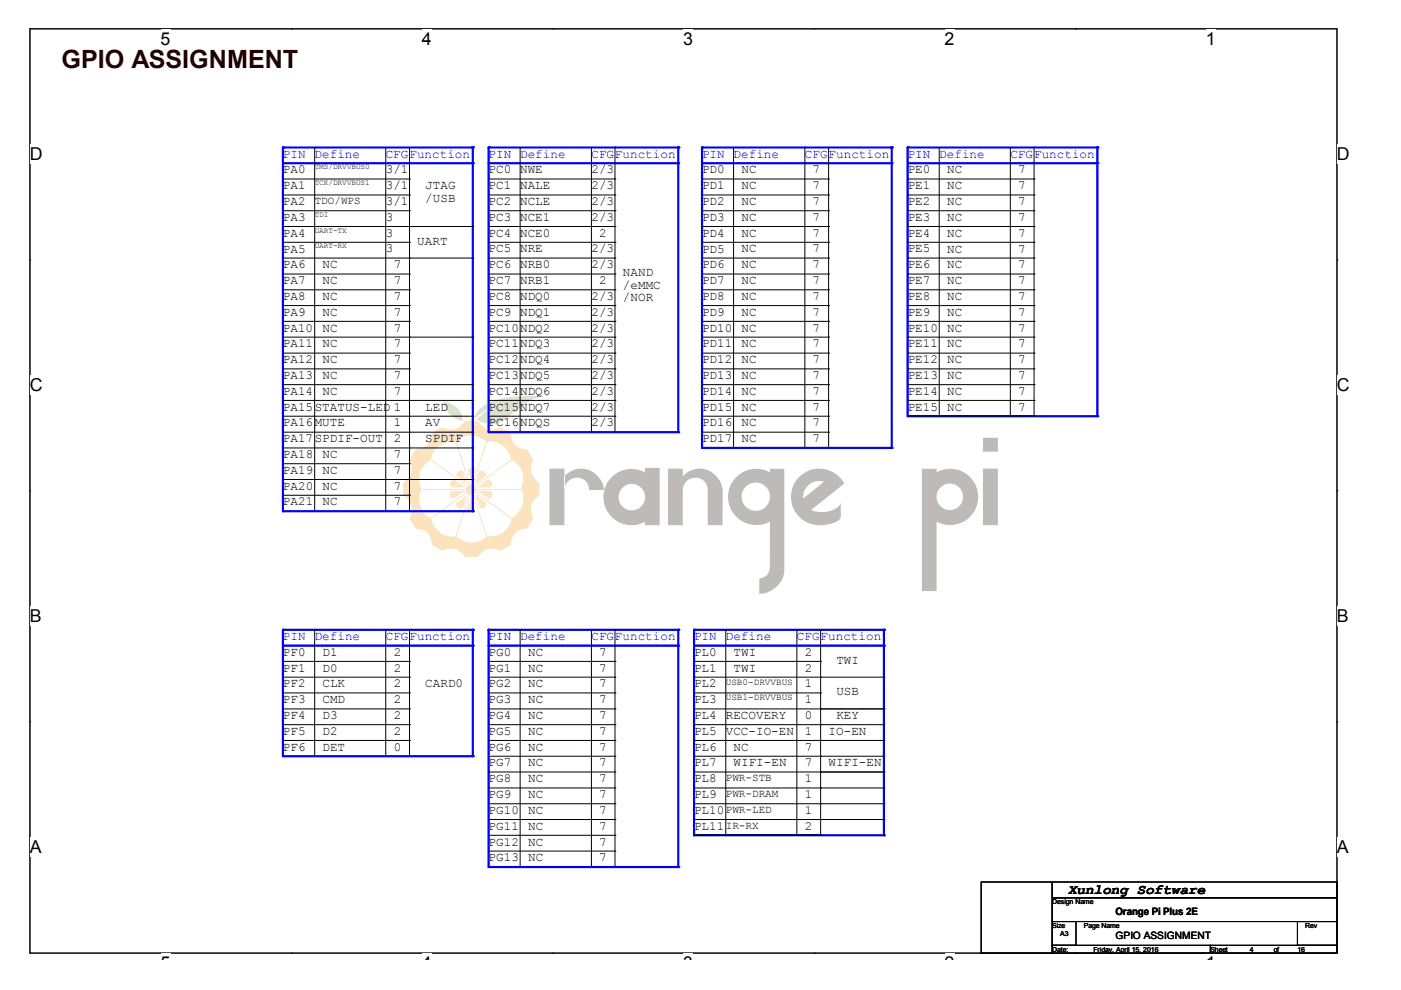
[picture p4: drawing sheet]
<svg xmlns="http://www.w3.org/2000/svg" width="297mm" height="210mm" viewBox="0 0 297 210" stroke-linecap="round" stroke-linejoin="round" font-family="sans-serif">
<g fill="#7bb537">
<path d="M101.7 86.7a12.1 12.1 0 0 1 7.7-2.6h5.2a16 16 0 0 0-6.5 4 5.3 5.3 0 0 1-7 .8 11.1 11.1 0 0 1 6.8-3.6 9.7 9.7 0 0 0-6.1 2.5l-1.2 1 .3-1z"/>
<path d="M94 85.1a4.5 4.5 0 0 1 4.1 3.7v.4a4.7 4.7 0 0 1-4.1-4.1z"/>
</g>
<path d="M88.1 95.3a3.3 3.3 0 0 0 3.5-3.4l2.2-1.3a3.5 3.5 0 0 0 4.8-1.3l1.7-.1a1.45 1.45 0 0 1 1.5 .7 3.3 3.3 0 0 0 4.3 .7l2.2 1.3a3.3 3.3 0 0 0 3.4 3.4l1.3 2.2a3.5 3.5 0 0 0 1.3 4.8l.1 1.7a1.45 1.45 0 0 1-.7 1.5 3.3 3.3 0 0 0-.7 4.4l-1.3 2.1a3.3 3.3 0 0 0-3.4 3.5l-2.2 1.3a3.5 3.5 0 0 0-4.8 1.3h-1.7a1.45 1.45 0 0 1-1.5-.6 3.3 3.3 0 0 0-4.3-.7l-2.2-1.3a3.3 3.3 0 0 0-3.5-3.5l-1.3-2.1a3.5 3.5 0 0 0-1.3-4.9v-1.7a1.45 1.45 0 0 1 .7-1.5 3.3 3.3 0 0 0 .6-4.3z" fill="#f4a424"/>
<g fill="#fff">
<path d="M99.9 103.7l8.6-6.2a4.6 4.6 0 0 1 2 6.2z"/>
<path d="M103.1 93.7a4.6 4.6 0 0 1 5.3 3.8l-8.5 6.2z"/>
<path d="M96.7 93.6a4.6 4.6 0 0 1 6.5 0l-3.3 10.1-3.3-10z"/>
<path d="M92.4 95.1a5 5 0 0 1 4.2-1.5l3.3 10.1-8.5-6.2v-.2a4.7 4.7 0 0 1 1-2.2z"/>
<path d="M90.2 98.4l1.2-.9 8.5 6.2h-10.5a4.4 4.4 0 0 1 .8-5.3z"/>
<path d="M89.3 103.7h10.6l-8.5 6.2a4.6 4.6 0 0 1-2.1-6.2z"/>
<path d="M91.4 109.9l8.5-6.2-3.2 10a4.6 4.6 0 0 1-5.3-3.8z"/>
<path d="M99.9 103.7l3.3 10a4.6 4.6 0 0 1-6.5 0z"/>
<path d="M99.9 103.7l8.6 6.2a4.6 4.6 0 0 1-5.3 3.8z"/>
<path d="M99.9 103.7h10.6a4.6 4.6 0 0 1-2 6.2z"/>
</g>
<g fill="#f4a424">
<path d="M88.2 112.1l23.4-17 .1 .2-23.4 17z"/>
<circle cx="99.8" cy="103.8" r="1.06"/>
</g>
<path d="M85.5 103.7h28.9" fill="none" stroke="#f4a424" stroke-width=".21"/>
<g fill="#f4a424">
<path d="M104.3 89.9l.2 .1-8.9 27.5-.2-.1z"/>
<path d="M95.4 90l.1-.1 9 27.5-.2 .1z"/>
<path d="M88.3 95.1l23.4 17-.1 .2-23.4-17z"/>
</g>
<g fill="#f5b664">
<path d="M99.1 99.7l.5-.5a1.08 1.08 0 0 1 1.3 .5l-1 2.8z"/>
<path d="M97.1 100l.4-.2h.7l1 2.9-2.4-1.8 .1-.6z"/>
<path d="M95.6 102l.6-.4 2.5 1.7h-3l-.3-.5z"/>
<path d="M95.5 104.1h3l-2.4 1.7-.5-.2a1.08 1.08 0 0 1-.1-1.5z"/>
<path d="M96.6 106.7l2.5-1.8-1 2.8-.6 .1a1.08 1.08 0 0 1-.9-1.1z"/>
<path d="M100 105.1l.7 2.8-.4 .5a1.08 1.08 0 0 1-1.4-.5z"/>
<path d="M100.7 104.8l2.4 1.8-.1 .6a1.08 1.08 0 0 1-1.3 .5z"/>
<path d="M101.2 104.1h2.9l.3 .5a1.08 1.08 0 0 1-.8 1.2z"/>
<path d="M101.1 103.4l2.4-1.8 .6 .3a1.08 1.08 0 0 1 0 1.4z"/>
<path d="M101.6 99.9l.6-.1a1.08 1.08 0 0 1 .9 1.1l-2.4 1.8z"/>
</g>
<g fill="#231916">
<path d="M141.6 99.4h3.2v1.6a4.8 4.8 0 0 1 5.3-1.3 4.8 4.8 0 0 1 3.1 4.5v7.2h-3.2v-7.5a2.64 2.64 0 0 0-2.6-2.6 2.64 2.64 0 0 0-2.6 2.6v7.5h-3.2z"/>
<path d="M119.7 101v2.9a2.62 2.62 0 0 1 2.6-2.6 2.62 2.62 0 0 1 2.6 2.6h3.2a4.9 4.9 0 0 0-3.2-4.2 4.9 4.9 0 0 0-5.2 1.3zM116.5 99.4h3.2v12h-3.2z"/>
<path d="M131.1 105.4a2.85 2.85 0 0 0 5.7 0 2.85 2.85 0 0 0-5.7 0zM129.7 101.2a5.9 5.9 0 0 1 7.1-1v-1h3.1v12.2h-3.1v-.8a6 6 0 0 1-7.7-1.6 6 6 0 0 1 .6-7.8z"/>
<path d="M157.2 105.3a3.1 3.1 0 0 0 6.1 0 3.1 3.1 0 0 0-6.1 0zM156.1 101.1a6 6 0 0 1 7.1-1v-.7h3.1v21.5a5.5 5.5 0 0 1-5.3 5v-3.3a2.22 2.22 0 0 0 2.2-2.2v-9.8a6 6 0 0 1-7.6-1.6 6 6 0 0 1 .5-7.9z"/>
<path d="M171.3 103a3.2 3.2 0 0 0-1 2.7l4.4-3.6a3.4 3.4 0 0 0-3.4 .9zM169.5 101.1a6 6 0 0 1 9.5 1.4l-7 5.6a5.5 5.5 0 0 0 6-.9l.3-.7v3.1a3.5 3.5 0 0 1-3 1.6 6.1 6.1 0 0 1-6.8-2.8 6.1 6.1 0 0 1 1-7.3z"/>
<path d="M198.6 105.3a2.81 2.81 0 0 0 5.6 0 2.81 2.81 0 0 0-5.6 0zM195.5 99.4h3.1v.7a6 6 0 0 1 8.8 5.3 6 6 0 0 1-8.8 5.2v14.7h-3.1z"/>
<path d="M208.4 99.4v12h3.2v-12zM208.4 92.8h3.2v3h-3.2z"/>
</g>
<path d="M6.3 6.1h277.2v196h-277.1z" fill="none" stroke="#000" stroke-width=".21"/>
<g fill="#fff">
<path d="M34 6.1h2.2v4.3h-2.2z"/>
<path d="M34 202.1h2.2v1.3h-2.2z"/>
</g>
<path d="M61.8 6.1h.1M61.8 202.1h.1" fill="none" stroke="#000" stroke-width=".21"/>
<g fill="#fff">
<path d="M89.5 6.1h2.1v4.3h-2.1z"/>
<path d="M89.5 202.1h2.1v1.3h-2.1z"/>
</g>
<path d="M117.2 6.1h.1M117.2 202.1h.1" fill="none" stroke="#000" stroke-width=".21"/>
<g fill="#fff">
<path d="M144.9 6.1h2.1v4.3h-2.1z"/>
<path d="M144.9 202.1h2.1v1.3h-2.1z"/>
</g>
<path d="M172.6 6.1h.1M172.6 202.1h.1" fill="none" stroke="#000" stroke-width=".21"/>
<g fill="#fff">
<path d="M200.3 6.1h2.1v4.3h-2.1z"/>
<path d="M200.3 202.1h2.1v1.3h-2.1z"/>
</g>
<path d="M228 6.1h.1M228 202.1h.1" fill="none" stroke="#000" stroke-width=".21"/>
<g fill="#fff">
<path d="M255.7 6.1h2.1v4.3h-2.1z"/>
<path d="M255.7 202.1h2.1v1.3h-2.1z"/>
<path d="M6.3 30.6h2.8v4.2h-2.8z"/>
<path d="M283.5 30.6h2.7v4.2h-2.7z"/>
<path d="M6.3 79.6h2.8v4.2h-2.8z"/>
<path d="M283.5 79.6h2.7v4.2h-2.7z"/>
</g>
<path d="M6.3 55.1h.1M283.5 55.1h.1" fill="none" stroke="#000" stroke-width=".21"/>
<g fill="#fff">
<path d="M6.3 128.5h2.6v4.3h-2.6z"/>
<path d="M283.5 128.5h2.5v4.3h-2.5z"/>
</g>
<path d="M6.3 104.1h.1M283.5 104.1h.1" fill="none" stroke="#000" stroke-width=".21"/>
<g fill="#fff">
<path d="M6.3 177.5h2.6v4.3h-2.6z"/>
<path d="M283.5 177.5h2.5v4.3h-2.5z"/>
</g>
<g fill="none" stroke="#000" stroke-width=".21">
<path d="M60 98.3h26.8M60 95h26.8M86.8 98.3h.1M86.8 95h.1M60 101.7h26.8M60 105h26.8M86.8 101.7h.1M86.8 105h.1M6.3 153.1h.1M60 157h26.8M86.8 157h.1M283.5 153.1h.1"/>
<path d="M147.2 173.8h26.8M147.2 177.1h26.8M147.2 170.4h26.8M174 173.8h.1M174 177.1h.1M174 170.4h.1"/>
</g>
<path d="M192.4 31.3h40.3" fill="none" stroke="#00f" stroke-width=".47"/>
<circle cx="232.7" cy="31.3" r=".23" fill="#00f"/>
<path d="M192.4 31.3v56.9" fill="none" stroke="#00f" stroke-width=".47"/>
<circle cx="192.4" cy="31.3" r=".23" fill="#00f"/>
<path d="M192.4 34.6h40.3" fill="none" stroke="#00f" stroke-width=".47"/>
<circle cx="232.7" cy="34.6" r=".23" fill="#00f"/>
<path d="M232.7 31.3v56.9" fill="none" stroke="#00f" stroke-width=".47"/>
<circle cx="232.7" cy="31.3" r=".23" fill="#00f"/>
<g fill="none" stroke="#000" stroke-width=".21">
<path d="M192.4 38h26.8M199.1 31.3h.1M199.1 31.3v56.9M214.2 31.3h.1M214.2 31.3v56.9M219.2 31.3h.1M219.2 38h.1M219.2 31.3v56.9M192.4 41.3h26.8M192.4 44.7h26.8M192.4 48h26.8M192.4 51.4h26.8"/>
<path d="M192.4 54.7h26.8M192.4 58.1h26.8M219.2 41.3h.1M219.2 44.7h.1M219.2 48h.1M219.2 51.4h.1M219.2 54.7h.1M219.2 58.1h.1M192.4 61.4h26.8M192.4 64.8h26.8M192.4 68.1h26.8M192.4 71.5h26.8"/>
<path d="M192.4 74.9h26.8M192.4 78.2h26.8M219.2 61.4h.1M219.2 64.8h.1M219.2 68.1h.1M219.2 71.5h.1M219.2 74.9h.1M219.2 78.2h.1M192.4 81.6h26.8M192.4 84.9h26.8M192.4 88.2h26.8M219.2 81.6h.1"/>
<path d="M219.2 84.9h.1M219.2 88.2h.1"/>
</g>
<path d="M192.4 88.2h40.3" fill="none" stroke="#00f" stroke-width=".47"/>
<circle cx="232.7" cy="88.2" r=".23" fill="#00f"/>
<path d="M60 133.5h40.2" fill="none" stroke="#00f" stroke-width=".47"/>
<circle cx="100.2" cy="133.5" r=".23" fill="#00f"/>
<path d="M60 133.5v26.8" fill="none" stroke="#00f" stroke-width=".47"/>
<circle cx="60" cy="133.5" r=".23" fill="#00f"/>
<path d="M60 136.9h40.2" fill="none" stroke="#00f" stroke-width=".47"/>
<circle cx="100.2" cy="136.9" r=".23" fill="#00f"/>
<path d="M100.2 133.5v26.8" fill="none" stroke="#00f" stroke-width=".47"/>
<circle cx="100.2" cy="133.5" r=".23" fill="#00f"/>
<g fill="none" stroke="#000" stroke-width=".21">
<path d="M66.7 133.5h.1M66.7 133.5v26.8M81.8 133.5h.1M81.8 133.5v26.8M86.8 133.5h.1M86.8 133.5v26.8M60 140.2h26.8M60 143.6h26.8M60 146.9h26.8M60 150.3h26.8M60 153.6h26.8M86.8 140.2h.1"/>
<path d="M86.8 143.6h.1M86.8 146.9h.1M86.8 150.3h.1M86.8 153.6h.1"/>
</g>
<path d="M60 160.3h40.2" fill="none" stroke="#00f" stroke-width=".47"/>
<circle cx="100.2" cy="160.3" r=".23" fill="#00f"/>
<path d="M103.6 133.5h40.2" fill="none" stroke="#00f" stroke-width=".47"/>
<circle cx="143.8" cy="133.5" r=".23" fill="#00f"/>
<path d="M103.6 133.5v50.3" fill="none" stroke="#00f" stroke-width=".47"/>
<circle cx="103.6" cy="133.5" r=".23" fill="#00f"/>
<path d="M103.6 136.9h40.2" fill="none" stroke="#00f" stroke-width=".47"/>
<circle cx="143.8" cy="136.9" r=".23" fill="#00f"/>
<path d="M143.8 133.5v50.3" fill="none" stroke="#00f" stroke-width=".47"/>
<circle cx="143.8" cy="133.5" r=".23" fill="#00f"/>
<g fill="none" stroke="#000" stroke-width=".21">
<path d="M110.3 133.5h.1M110.3 133.5v50.3M125.4 133.5h.1M125.4 133.5v50.3M130.4 133.5h.1M130.4 133.5v50.3M103.6 140.2h26.8M103.6 143.6h26.8M103.6 146.9h26.8M103.6 150.3h26.8M103.6 153.6h26.8M103.6 157h26.8"/>
<path d="M130.4 140.2h.1M130.4 143.6h.1M130.4 146.9h.1M130.4 150.3h.1M130.4 153.6h.1M130.4 157h.1M103.6 160.3h26.8M103.6 163.7h26.8M103.6 167.1h26.8M103.6 170.4h26.8M103.6 173.8h26.8M103.6 177.1h26.8"/>
<path d="M130.4 160.3h.1M130.4 163.7h.1M130.4 167.1h.1M130.4 170.4h.1M130.4 173.8h.1M130.4 177.1h.1M103.6 180.4h26.8M103.6 183.8h26.8M130.4 180.4h.1M130.4 183.8h.1"/>
</g>
<path d="M103.6 183.8h40.2" fill="none" stroke="#00f" stroke-width=".47"/>
<circle cx="143.8" cy="183.8" r=".23" fill="#00f"/>
<path d="M147.2 133.5h40.2" fill="none" stroke="#00f" stroke-width=".47"/>
<circle cx="187.4" cy="133.5" r=".23" fill="#00f"/>
<path d="M147.2 133.5v43.6" fill="none" stroke="#00f" stroke-width=".47"/>
<circle cx="147.2" cy="133.5" r=".23" fill="#00f"/>
<path d="M147.2 136.9h40.2" fill="none" stroke="#00f" stroke-width=".47"/>
<circle cx="187.4" cy="136.9" r=".23" fill="#00f"/>
<path d="M187.4 133.5v43.6" fill="none" stroke="#00f" stroke-width=".47"/>
<circle cx="187.4" cy="133.5" r=".23" fill="#00f"/>
<g fill="none" stroke="#000" stroke-width=".21">
<path d="M153.9 133.5h.1M153.9 133.5v43.6M169 133.5h.1M169 133.5v43.6M174 133.5h.1M174 133.5v43.6M147.2 140.2h26.8M147.2 143.6h26.8M147.2 146.9h26.8M147.2 150.3h26.8M147.2 153.6h26.8M147.2 157h26.8"/>
<path d="M174 140.2h.1M174 143.6h.1M174 146.9h.1M174 150.3h.1M174 153.6h.1M174 157h.1M147.2 160.3h26.8M174 160.3h.1"/>
</g>
<path d="M147.2 177.1h40.2" fill="none" stroke="#00f" stroke-width=".47"/>
<circle cx="187.4" cy="177.1" r=".23" fill="#00f"/>
<path d="M147.2 163.7h26.8M174 163.7h.1" fill="none" stroke="#000" stroke-width=".21"/>
<path d="M60 31.3h40.2" fill="none" stroke="#00f" stroke-width=".47"/>
<circle cx="100.2" cy="31.3" r=".23" fill="#00f"/>
<path d="M60 31.3v77.1" fill="none" stroke="#00f" stroke-width=".47"/>
<circle cx="60" cy="31.3" r=".23" fill="#00f"/>
<path d="M60 34.6h40.2" fill="none" stroke="#00f" stroke-width=".47"/>
<circle cx="100.2" cy="34.6" r=".23" fill="#00f"/>
<path d="M100.2 31.3v77.1" fill="none" stroke="#00f" stroke-width=".47"/>
<circle cx="100.2" cy="31.3" r=".23" fill="#00f"/>
<g fill="none" stroke="#000" stroke-width=".21">
<path d="M60 38h26.8M66.7 31.3h.1M66.7 31.3v77.1M81.8 31.3h.1M81.8 31.3v77.1M86.8 31.3h.1M86.8 38h.1M86.8 31.3v77.1M60 41.3h26.8M60 44.7h26.8M60 48h26.8M60 51.4h26.8"/>
<path d="M60 54.7h26.8M60 58.1h26.8M86.8 41.3h.1M86.8 44.7h.1M86.8 48h.1M86.8 51.4h.1M86.8 54.7h.1M86.8 58.1h.1M60 61.4h26.8M60 64.8h26.8M60 68.1h26.8M60 71.5h26.8"/>
<path d="M60 74.9h26.8M60 78.2h26.8M86.8 61.4h.1M86.8 64.8h.1M86.8 68.1h.1M86.8 71.5h.1M86.8 74.9h.1M86.8 78.2h.1M60 81.6h26.8M60 88.2h26.8M60 91.6h26.8M86.8 81.6h.1"/>
<path d="M86.8 88.2h.1M86.8 91.6h.1M60 108.4h26.8M86.8 108.4h.1"/>
</g>
<path d="M60 108.4h40.2" fill="none" stroke="#00f" stroke-width=".47"/>
<circle cx="100.2" cy="108.4" r=".23" fill="#00f"/>
<g fill="none" stroke="#000" stroke-width=".21">
<path d="M86.8 54.7h13.4M86.8 48h13.4M100.2 54.7h.1M100.2 48h.1M86.8 71.5h13.4M100.2 71.5h.1M60 84.9h40.2M86.8 88.2h13.4M86.8 81.6h13.4M86.8 95h13.4M86.8 91.6h13.4M100.2 88.2h.1"/>
<path d="M100.2 81.6h.1M100.2 84.9h.1M100.2 95h.1M100.2 91.6h.1M192.4 88.2h26.8M219.2 88.2h.1M86.8 101.7h13.4M100.2 101.7h.1M147.2 177.1h40.2M147.2 167.1h40.2M174 177.1h.1M174 167.1h.1"/>
<path d="M174 163.7h13.4M174 170.4h13.4M174 173.8h13.4M187.4 163.7h.1M187.4 167.1h.1M187.4 170.4h.1M187.4 173.8h.1M187.4 177.1h.1"/>
</g>
<path d="M103.6 31.3h40.2" fill="none" stroke="#00f" stroke-width=".47"/>
<circle cx="143.8" cy="31.3" r=".23" fill="#00f"/>
<path d="M103.6 31.3v60.3" fill="none" stroke="#00f" stroke-width=".47"/>
<circle cx="103.6" cy="31.3" r=".23" fill="#00f"/>
<path d="M103.6 34.6h40.2" fill="none" stroke="#00f" stroke-width=".47"/>
<circle cx="143.8" cy="34.6" r=".23" fill="#00f"/>
<path d="M143.8 31.3v60.3" fill="none" stroke="#00f" stroke-width=".47"/>
<circle cx="143.8" cy="31.3" r=".23" fill="#00f"/>
<g fill="none" stroke="#000" stroke-width=".21">
<path d="M103.6 38h26.8M110.3 31.3h.1M110.3 31.3v60.3M125.4 31.3h.1M125.4 31.3v60.3M130.4 31.3h.1M130.4 38h.1M130.4 31.3v60.3M103.6 41.3h26.8M103.6 44.7h26.8M103.6 48h26.8M103.6 51.4h26.8"/>
<path d="M103.6 54.7h26.8M103.6 58.1h26.8M130.4 41.3h.1M130.4 44.7h.1M130.4 48h.1M130.4 51.4h.1M130.4 54.7h.1M130.4 58.1h.1M103.6 61.4h26.8M103.6 64.8h26.8M103.6 68.1h26.8M103.6 71.5h26.8"/>
<path d="M103.6 74.9h26.8M103.6 78.2h26.8M130.4 61.4h.1M130.4 64.8h.1M130.4 68.1h.1M130.4 71.5h.1M130.4 74.9h.1M130.4 78.2h.1M103.6 81.6h26.8M103.6 84.9h26.8M103.6 88.2h26.8M103.6 91.6h26.8"/>
<path d="M130.4 81.6h.1M130.4 84.9h.1M130.4 88.2h.1M130.4 91.6h.1"/>
</g>
<path d="M103.6 91.6h40.2" fill="none" stroke="#00f" stroke-width=".47"/>
<circle cx="143.8" cy="91.6" r=".23" fill="#00f"/>
<path d="M148.8 31.3h40.3" fill="none" stroke="#00f" stroke-width=".47"/>
<circle cx="189.1" cy="31.3" r=".23" fill="#00f"/>
<path d="M148.8 31.3v63.7" fill="none" stroke="#00f" stroke-width=".47"/>
<circle cx="148.8" cy="31.3" r=".23" fill="#00f"/>
<path d="M148.8 34.6h40.3" fill="none" stroke="#00f" stroke-width=".47"/>
<circle cx="189.1" cy="34.6" r=".23" fill="#00f"/>
<path d="M189.1 31.3v63.7" fill="none" stroke="#00f" stroke-width=".47"/>
<circle cx="189.1" cy="31.3" r=".23" fill="#00f"/>
<g fill="none" stroke="#000" stroke-width=".21">
<path d="M148.8 38h26.9M155.5 31.3h.1M155.5 31.3v63.7M170.6 31.3h.1M170.6 31.3v63.7M175.7 31.3h.1M175.7 38h.1M175.7 31.3v63.7M148.8 41.3h26.9M148.8 44.7h26.9M148.8 48h26.9M148.8 51.4h26.9"/>
<path d="M148.8 54.7h26.9M148.8 58.1h26.9M175.7 41.3h.1M175.7 44.7h.1M175.7 48h.1M175.7 51.4h.1M175.7 54.7h.1M175.7 58.1h.1M148.8 61.4h26.9M148.8 64.8h26.9M148.8 68.1h26.9M148.8 71.5h26.9"/>
<path d="M148.8 74.9h26.9M148.8 78.2h26.9M175.7 61.4h.1M175.7 64.8h.1M175.7 68.1h.1M175.7 71.5h.1M175.7 74.9h.1M175.7 78.2h.1M148.8 81.6h26.9M148.8 84.9h26.9M148.8 88.2h26.9M148.8 91.6h26.9"/>
<path d="M148.8 95h26.9M175.7 81.6h.1M175.7 84.9h.1M175.7 88.2h.1M175.7 91.6h.1M175.7 95h.1"/>
</g>
<path d="M148.8 95h40.3" fill="none" stroke="#00f" stroke-width=".47"/>
<circle cx="189.1" cy="95" r=".23" fill="#00f"/>
<g fill="none" stroke="#000" stroke-width=".21">
<path d="M174 150.3h13.4M174 157h13.4M174 143.6h13.4M174 153.6h13.4M187.4 150.3h.1M187.4 157h.1M187.4 143.6h.1M187.4 153.6h.1M174 160.3h13.4M174 163.7h13.4M187.4 160.3h.1M187.4 163.7h.1"/>
<path d="M208 187h15.1v15.1h-15.1zM223.1 187h60.4v3.4h-60.4zM223.1 190.4h60.4v5h-60.4zM223.1 195.4h5v5h-5zM275.1 195.4h8.4v5h-8.4zM223.1 200.4h33.5v1.7h-33.5zM256.6 200.4h26.9v1.7h-26.9z"/>
</g>
<text font-size="5.3" fill="#400000" x="13" y="14.4">GPIO ASSIGNMENT</text>
<g font-size="3.8">
<text x="34" y="9.5">5</text>
<text x="89.5" y="9.5">4</text>
<text x="144.9" y="9.5">3</text>
<text x="200.3" y="9.5">2</text>
<text x="255.7" y="9.5">1</text>
<text x="6.3" y="34">D</text>
<text x="283.5" y="34">D</text>
<text x="6.3" y="83">C</text>
<text x="283.5" y="83">C</text>
<text x="6.3" y="131.9">B</text>
<text x="283.5" y="131.9">B</text>
<text x="6.3" y="180.9">A</text>
<text x="283.5" y="180.9">A</text>
<text x="34" y="205.5">5</text>
<text x="89.5" y="205.5">4</text>
<text x="144.9" y="205.5">3</text>
<text x="200.3" y="205.5">2</text>
<text x="255.7" y="205.5">1</text>
</g>
<text font-size="3" x="226.4" y="189.6">Xunlong Software</text>
<g font-size="2.7" fill="#00f">
<text x="60" y="33.4">PIN</text>
<text x="66.7" y="33.4">Define</text>
<text x="81.8" y="33.4">CFGFunction</text>
<text x="103.6" y="33.4">PIN</text>
<text x="110.3" y="33.4">Define</text>
<text x="125.4" y="33.4">CFG</text>
<text x="130.4" y="33.4">Function</text>
<text x="148.8" y="33.4">PIN</text>
<text x="155.5" y="33.4">Define</text>
<text x="170.6" y="33.4">CFG</text>
<text x="175.7" y="33.4">Function</text>
<text x="192.5" y="33.4">PIN</text>
<text x="199.1" y="33.4">Define</text>
<text x="214.2" y="33.4">CFG</text>
<text x="219.2" y="33.4">Function</text>
<text x="60" y="135.7">PIN</text>
<text x="66.7" y="135.7">Define</text>
<text x="81.8" y="135.7">CFG</text>
<text x="86.8" y="135.7">Function</text>
<text x="103.6" y="135.7">PIN</text>
<text x="110.3" y="135.7">Define</text>
<text x="125.4" y="135.7">CFG</text>
<text x="130.4" y="135.7">Function</text>
<text x="147.1" y="135.7">PIN</text>
<text x="153.9" y="135.7">Define</text>
<text x="168.9" y="135.7">CFGFunction</text>
</g>
<g font-size="2.7">
<text x="60" y="36.8">PA0</text>
<text x="60" y="40.1">PA1</text>
<text x="81.8" y="36.8">3/1</text>
<text x="81.8" y="40.1">3/1</text>
<text x="90.2" y="40.1">JTAG</text>
<text x="103.6" y="36.8">PC0</text>
<text x="103.6" y="40.1">PC1</text>
<text x="110.3" y="36.8">NWE</text>
<text x="110.3" y="40.1">NALE</text>
<text x="125.4" y="36.8">2/3</text>
<text x="125.4" y="40.1">2/3</text>
<text x="148.8" y="36.8">PD0</text>
<text x="148.8" y="40.1">PD1</text>
<text x="157.2" y="36.8">NC</text>
<text x="157.2" y="40.1">NC</text>
<text x="172.3" y="36.8">7</text>
<text x="172.3" y="40.1">7</text>
<text x="192.5" y="36.8">PE0</text>
<text x="192.5" y="40.1">PE1</text>
<text x="200.8" y="36.8">NC</text>
<text x="200.8" y="40.1">NC</text>
<text x="215.9" y="36.8">7</text>
<text x="215.9" y="40.1">7</text>
<text x="60" y="43.5">PA2</text>
<text x="60" y="46.9">PA3</text>
<text x="81.8" y="43.5">3/1</text>
<text x="81.8" y="46.8">3</text>
<text x="90.2" y="42.8">/USB</text>
<text x="103.6" y="43.5">PC2</text>
<text x="103.6" y="46.8">PC3</text>
<text x="110.3" y="43.5">NCLE</text>
<text x="110.3" y="46.8">NCE1</text>
<text x="125.4" y="46.8">2/3</text>
<text x="125.4" y="43.5">2/3</text>
<text x="148.8" y="43.5">PD2</text>
<text x="148.8" y="46.8">PD3</text>
<text x="157.2" y="43.5">NC</text>
<text x="157.2" y="46.8">NC</text>
<text x="172.3" y="43.5">7</text>
<text x="172.3" y="46.8">7</text>
<text x="192.5" y="43.5">PE2</text>
<text x="192.5" y="46.8">PE3</text>
<text x="200.8" y="43.5">NC</text>
<text x="200.8" y="46.9">NC</text>
<text x="215.9" y="43.5">7</text>
<text x="215.9" y="46.8">7</text>
<text x="60" y="50.2">PA4</text>
<text x="60" y="53.5">PA5</text>
<text x="81.8" y="50.2">3</text>
<text x="81.8" y="53.5">3</text>
<text x="88.5" y="51.9">UART</text>
<text x="103.6" y="50.2">PC4</text>
<text x="103.6" y="53.5">PC5</text>
<text x="110.3" y="50.2">NCE0</text>
<text x="110.3" y="53.5">NRE</text>
<text x="125.4" y="53.5">2/3</text>
<text x="127" y="50.2">2</text>
<text x="148.8" y="50.2">PD4</text>
<text x="148.8" y="53.5">PD5</text>
<text x="157.2" y="53.5">NC</text>
<text x="157.2" y="50.2">NC</text>
<text x="172.3" y="50.2">7</text>
<text x="172.3" y="53.5">7</text>
<text x="192.5" y="50.2">PE4</text>
<text x="192.5" y="53.5">PE5</text>
<text x="200.8" y="50.2">NC</text>
<text x="200.8" y="53.5">NC</text>
<text x="215.9" y="50.2">7</text>
<text x="215.9" y="53.5">7</text>
<text x="60" y="56.9">PA6</text>
<text x="68.4" y="56.9">NC</text>
<text x="83.5" y="56.9">7</text>
<text x="103.6" y="56.9">PC6</text>
<text x="110.3" y="56.9">NRB0</text>
<text x="125.4" y="56.9">2/3</text>
<text x="132.1" y="58.6">NAND</text>
<text x="148.8" y="56.9">PD6</text>
<text x="157.2" y="56.9">NC</text>
<text x="172.3" y="56.9">7</text>
<text x="192.5" y="56.9">PE6</text>
<text x="200.8" y="56.9">NC</text>
<text x="215.9" y="56.9">7</text>
<text x="60" y="60.3">PA7</text>
<text x="60" y="63.6">PA8</text>
<text x="68.4" y="60.3">NC</text>
<text x="68.4" y="63.6">NC</text>
<text x="83.5" y="60.3">7</text>
<text x="83.5" y="63.6">7</text>
<text x="103.6" y="60.3">PC7</text>
<text x="103.6" y="63.6">PC8</text>
<text x="110.3" y="60.3">NRB1</text>
<text x="110.3" y="63.6">NDQ0</text>
<text x="125.4" y="63.6">2/3</text>
<text x="127" y="60.3">2</text>
<text x="132.1" y="61.2">/eMMC</text>
<text x="132.1" y="63.9">/NOR</text>
<text x="148.8" y="60.3">PD7</text>
<text x="148.8" y="63.6">PD8</text>
<text x="157.2" y="60.3">NC</text>
<text x="157.2" y="63.6">NC</text>
<text x="172.3" y="63.6">7</text>
<text x="172.3" y="60.3">7</text>
<text x="192.5" y="60.3">PE7</text>
<text x="192.5" y="63.6">PE8</text>
<text x="200.8" y="60.3">NC</text>
<text x="200.8" y="63.6">NC</text>
<text x="215.9" y="60.3">7</text>
<text x="215.9" y="63.6">7</text>
<text x="60" y="67">PA9</text>
<text x="60" y="70.3">PA10</text>
<text x="68.4" y="67">NC</text>
<text x="68.4" y="70.3">NC</text>
<text x="83.5" y="67">7</text>
<text x="83.5" y="70.3">7</text>
<text x="103.6" y="67">PC9</text>
<text x="103.6" y="70.3">PC10</text>
<text x="110.3" y="67">NDQ1</text>
<text x="110.3" y="70.3">NDQ2</text>
<text x="125.4" y="67">2/3</text>
<text x="125.4" y="70.3">2/3</text>
<text x="148.8" y="67">PD9</text>
<text x="148.8" y="70.3">PD10</text>
<text x="157.2" y="70.3">NC</text>
<text x="157.2" y="67">NC</text>
<text x="172.3" y="67">7</text>
<text x="172.3" y="70.3">7</text>
<text x="192.5" y="67">PE9</text>
<text x="192.5" y="70.3">PE10</text>
<text x="200.8" y="67">NC</text>
<text x="200.8" y="70.3">NC</text>
<text x="215.9" y="67">7</text>
<text x="215.9" y="70.3">7</text>
<text x="60" y="73.7">PA11</text>
<text x="60" y="77">PA12</text>
<text x="68.4" y="73.6">NC</text>
<text x="68.4" y="77">NC</text>
<text x="83.5" y="73.6">7</text>
<text x="83.5" y="77">7</text>
<text x="103.6" y="73.6">PC11</text>
<text x="103.6" y="77">PC12</text>
<text x="110.3" y="73.6">NDQ3</text>
<text x="110.3" y="77">NDQ4</text>
<text x="125.4" y="73.6">2/3</text>
<text x="125.4" y="77">2/3</text>
<text x="148.8" y="73.6">PD11</text>
<text x="148.8" y="77">PD12</text>
<text x="157.2" y="73.6">NC</text>
<text x="157.2" y="77">NC</text>
<text x="172.3" y="73.6">7</text>
<text x="172.3" y="77">7</text>
<text x="192.5" y="73.6">PE11</text>
<text x="192.5" y="77">PE12</text>
<text x="200.8" y="73.6">NC</text>
<text x="200.8" y="77">NC</text>
<text x="215.9" y="73.6">7</text>
<text x="215.9" y="77">7</text>
<text x="60" y="80.4">PA13</text>
<text x="60" y="83.7">PA14</text>
<text x="68.4" y="83.7">NC</text>
<text x="68.4" y="80.4">NC</text>
<text x="83.5" y="83.7">7</text>
<text x="83.5" y="80.4">7</text>
<text x="103.6" y="80.4">PC13</text>
<text x="103.6" y="83.7">PC14</text>
<text x="110.3" y="80.4">NDQ5</text>
<text x="110.3" y="83.7">NDQ6</text>
<text x="125.4" y="80.4">2/3</text>
<text x="125.4" y="83.7">2/3</text>
<text x="148.8" y="80.4">PD13</text>
<text x="148.8" y="83.7">PD14</text>
<text x="157.2" y="83.7">NC</text>
<text x="157.2" y="80.4">NC</text>
<text x="172.3" y="83.7">7</text>
<text x="172.3" y="80.4">7</text>
<text x="192.5" y="80.4">PE13</text>
<text x="192.5" y="83.7">PE14</text>
<text x="200.8" y="80.4">NC</text>
<text x="200.8" y="83.7">NC</text>
<text x="215.9" y="80.4">7</text>
<text x="215.9" y="83.7">7</text>
<text x="60" y="87.1">PA15STATUS-LED 1</text>
<text x="90.2" y="87.1">LED</text>
<text x="103.6" y="87.1">PC15</text>
<text x="110.3" y="87.1">NDQ7</text>
<text x="125.4" y="87.1">2/3</text>
<text x="148.8" y="87.1">PD15</text>
<text x="157.2" y="87.1">NC</text>
<text x="172.3" y="87.1">7</text>
<text x="192.5" y="87.1">PE15</text>
<text x="200.8" y="87.1">NC</text>
<text x="215.9" y="87.1">7</text>
<text x="60" y="90.4">PA16MUTE</text>
<text x="60" y="93.8">PA17</text>
<text x="66.7" y="93.8">SPDIF-OUT</text>
<text x="83.5" y="93.8">2</text>
<text x="83.5" y="90.4">1</text>
<text x="90.2" y="93.8">SPDIF</text>
<text x="90.2" y="90.4">AV</text>
<text x="103.6" y="90.4">PC16</text>
<text x="110.3" y="90.4">NDQS</text>
<text x="125.4" y="90.4">2/3</text>
<text x="148.8" y="90.4">PD16</text>
<text x="148.8" y="93.8">PD17</text>
<text x="157.2" y="90.4">NC</text>
<text x="157.2" y="93.8">NC</text>
<text x="172.3" y="90.4">7</text>
<text x="172.3" y="93.8">7</text>
<text x="60" y="97.1">PA18</text>
<text x="60" y="100.5">PA19</text>
<text x="68.4" y="97.1">NC</text>
<text x="68.4" y="100.5">NC</text>
<text x="83.5" y="97.1">7</text>
<text x="83.5" y="100.5">7</text>
<text x="60" y="103.8">PA20</text>
<text x="60" y="107.2">PA21</text>
<text x="68.4" y="103.8">NC</text>
<text x="68.4" y="107.2">NC</text>
<text x="83.5" y="103.8">7</text>
<text x="83.5" y="107.2">7</text>
<text x="60" y="139">PF0</text>
<text x="60" y="142.4">PF1</text>
<text x="68.4" y="142.4">D0</text>
<text x="68.4" y="139">D1</text>
<text x="83.5" y="139">2</text>
<text x="83.5" y="142.4">2</text>
<text x="103.6" y="139">PG0</text>
<text x="103.6" y="142.4">PG1</text>
<text x="112" y="139.1">NC</text>
<text x="112" y="142.4">NC</text>
<text x="127" y="139.1">7</text>
<text x="127" y="142.4">7</text>
<text x="147.1" y="139.1">PL0</text>
<text x="147.1" y="142.4">PL1</text>
<text x="155.5" y="142.4">TWI</text>
<text x="155.5" y="139.1">TWI</text>
<text x="170.6" y="142.4">2</text>
<text x="170.6" y="139">2</text>
<text x="177.3" y="140.7">TWI</text>
<text x="60" y="145.7">PF2</text>
<text x="60" y="149.1">PF3</text>
<text x="68.4" y="145.7">CLK</text>
<text x="68.4" y="149.1">CMD</text>
<text x="83.5" y="145.7">2</text>
<text x="83.5" y="149.1">2</text>
<text x="90.2" y="145.7">CARD0</text>
<text x="103.6" y="145.7">PG2</text>
<text x="103.6" y="149.1">PG3</text>
<text x="112" y="145.7">NC</text>
<text x="112" y="149.1">NC</text>
<text x="127" y="145.7">7</text>
<text x="127" y="149.1">7</text>
<text x="147.1" y="145.7">PL2</text>
<text x="147.1" y="149.1">PL3</text>
<text x="170.6" y="145.7">1</text>
<text x="170.6" y="149.1">1</text>
<text x="177.3" y="147.4">USB</text>
<text x="60" y="152.5">PF4</text>
<text x="60" y="155.8">PF5</text>
<text x="68.4" y="155.8">D2</text>
<text x="68.4" y="152.5">D3</text>
<text x="83.5" y="152.5">2</text>
<text x="83.5" y="155.8">2</text>
<text x="103.6" y="152.5">PG4</text>
<text x="103.6" y="155.8">PG5</text>
<text x="112" y="152.5">NC</text>
<text x="112" y="155.8">NC</text>
<text x="127" y="152.5">7</text>
<text x="127" y="155.8">7</text>
<text x="147.1" y="152.5">PL4</text>
<text x="147.1" y="155.8">PL5</text>
<text x="153.9" y="155.8">VCC-IO-EN</text>
<text x="153.9" y="152.5">RECOVERY</text>
<text x="170.6" y="155.8">1</text>
<text x="170.6" y="152.5">0</text>
<text x="175.7" y="155.8">IO-EN</text>
<text x="177.3" y="152.5">KEY</text>
<text x="60" y="159.2">PF6</text>
<text x="68.4" y="159.2">DET</text>
<text x="83.5" y="159.2">0</text>
<text x="103.6" y="159.2">PG6</text>
<text x="112" y="159.2">NC</text>
<text x="127" y="159.2">7</text>
<text x="147.1" y="159.2">PL6</text>
<text x="155.5" y="159.2">NC</text>
<text x="170.6" y="159.2">7</text>
<text x="103.6" y="162.5">PG7</text>
<text x="103.6" y="165.8">PG8</text>
<text x="112" y="162.5">NC</text>
<text x="112" y="165.9">NC</text>
<text x="127" y="162.5">7</text>
<text x="127" y="165.9">7</text>
<text x="147.1" y="162.5">PL7</text>
<text x="147.1" y="165.9">PL8</text>
<text x="155.5" y="162.5">WIFI-EN</text>
<text x="170.6" y="162.5">7</text>
<text x="170.6" y="165.8">1</text>
<text x="175.7" y="162.5">WIFI-EN</text>
<text x="103.6" y="169.2">PG9</text>
<text x="103.6" y="172.6">PG10</text>
<text x="112" y="169.2">NC</text>
<text x="112" y="172.6">NC</text>
<text x="127" y="169.2">7</text>
<text x="127" y="172.6">7</text>
<text x="147.2" y="169.2">PL9</text>
<text x="147.2" y="172.6">PL10</text>
<text x="170.6" y="172.6">1</text>
<text x="170.6" y="169.2">1</text>
<text x="103.6" y="175.9">PG11</text>
<text x="103.6" y="179.3">PG12</text>
<text x="112" y="175.9">NC</text>
<text x="112" y="179.3">NC</text>
<text x="127" y="175.9">7</text>
<text x="127" y="179.3">7</text>
<text x="147.2" y="175.9">PL11</text>
<text x="170.6" y="175.9">2</text>
<text x="103.6" y="182.6">PG13</text>
<text x="112" y="182.6">NC</text>
<text x="127" y="182.6">7</text>
</g>
<g font-size="2.3">
<text x="66.7" y="43.2">TDO/WPS</text>
<text x="153.9" y="165.6">PWR-STB</text>
<text x="153.9" y="169">PWR-DRAM</text>
<text x="153.9" y="172.3">PWR-LED</text>
<text x="153.9" y="175.7">IR-RX</text>
</g>
<g font-size="2.2">
<text x="236.5" y="194.1">Orange Pi Plus 2E</text>
<text x="236.5" y="199">GPIO ASSIGNMENT</text>
</g>
<g font-size="2">
<text x="153.9" y="145.1">USB0-DRVVBUS</text>
<text x="153.9" y="148.5">USB1-DRVVBUS</text>
</g>
<g font-size="1.7">
<text x="66.7" y="35.9">TMS/DRVVBUS0</text>
<text x="66.7" y="39.3">TCK/DRVVBUS1</text>
<text x="66.7" y="46">TDI</text>
<text x="66.7" y="49.3">UART-TX</text>
<text x="66.7" y="52.7">UART-RX</text>
</g>
<g font-size="1.5">
<text x="223.1" y="191.7">Design Name</text>
<text x="223.1" y="196.7">Size</text>
<text x="229.8" y="196.7">Page Name</text>
<text x="276.7" y="196.7">Rev</text>
<text x="223.1" y="201.8">Date:</text>
<text x="224.8" y="198.4">A3</text>
<text x="231.8" y="201.8">Friday, April 15, 2016</text>
<text x="256.6" y="201.8">Sheet</text>
<text x="265" y="201.8">4</text>
<text x="270" y="201.8">of</text>
<text x="275.1" y="201.8">16</text>
</g>
</svg>
